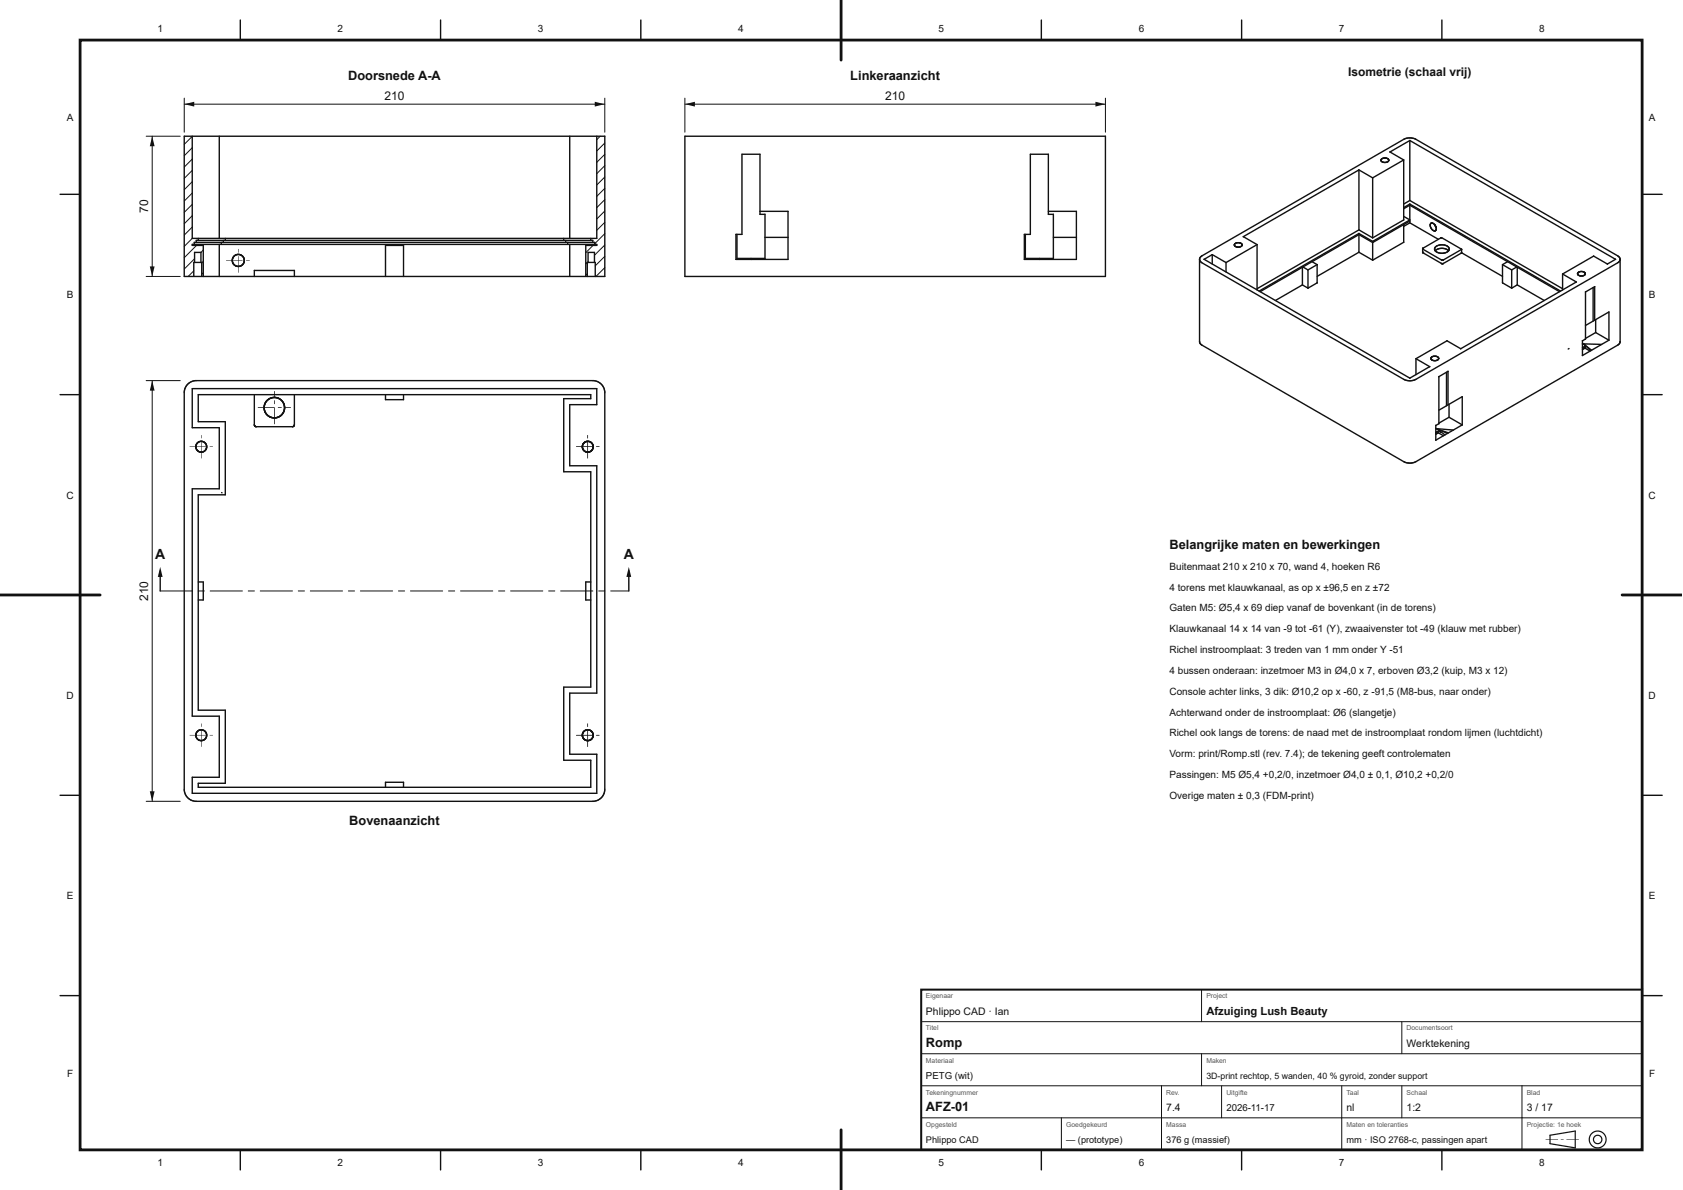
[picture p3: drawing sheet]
<svg xmlns="http://www.w3.org/2000/svg" width="420mm" height="297mm" viewBox="0 0 420 297" stroke-linecap="round" stroke-linejoin="round" font-family="sans-serif">
<g fill="none" stroke="#111" stroke-width=".35">
<path d="M46 34h105v35h-105zM48 34v25.5h101v-25.5M54.7 34v25.5M142.2 34v25.5M49.5 59.5v.5M56.2 59.5v.5M140.7 59.5v.5M147.5 59.5v.5M48.4 69v-3.5h2v3.5M48.5 61v-.5h100v.5M48.6 65.5v-2.5h1.6v2.5M49 60.5v-.5h99v.5"/>
<path d="M50.7 69v-7.7h-2.7v-.3h101v.3h-2.8v7.7M54.7 61v8M55.2 60.5v.5M55.7 60v.5M63.5 69v-1.5h10v1.5M96.2 69v-7.7h4.5v7.7M141.2 60v.5M141.7 60.5v.5M142.2 61v8M146.6 69v-3.5h2v3.5M146.8 65.5v-2.5h1.6v2.5"/>
<circle cx="59.5" cy="65" r="1.5"/>
</g>
<g fill="#111">
<path d="M56.5 65h4.1zM61.5 65h.9z"/>
<path d="M59.5 64v4.1zM59.5 62.2v.9z"/>
</g>
<g fill="none" stroke="#111" stroke-width=".25">
<path d="M48 39.7l-2 2M48 36.9l-2 2M48 34l-2 2M149.9 34l-.9 .9M151 38.5l-2 2M151 35.7l-2 2M48 59.5l-2 2M48 56.7l-2 2M48 53.8l-2 2M48 51l-2 2M48 48.2l-2 2M48 45.4l-2 2"/>
<path d="M48 42.5l-2 2M151 58.3l-2.5 2.5M151 55.5l-2 2M151 52.7l-2 2M151 49.8l-2 2M151 47l-2 2M151 44.2l-2 2M151 41.4l-2 2M48.4 67.6l-1.4 1.4M48.6 64.6l-2.6 2.6M49.1 61.3l-3.1 3M50.7 68.1l-.3 .3"/>
<path d="M50.7 65.2l-.3 .4M50.7 62.4l-.6 .6M146.6 68.4l-.4 .3M146.8 65.3l-.6 .6M148.1 61.3l-1.9 1.8M151 66.8l-2.2 2.2M151 64l-2.4 2.4M151 61.2l-2.6 2.5"/>
</g>
<g fill="none" stroke="#111" stroke-width=".35">
<path d="M46.9 95.9a3 3 0 0 1 2.1-.9h99a3 3 0 0 1 3 3v99a3 3 0 0 1-3 3h-99a3 3 0 0 1-3-3v-99a3 3 0 0 1 .9-2.1zM48 97h101v4h-6.8v15.2h6.8v56.8h-6.8v15.2h6.8v9.8h-101v-4h6.7v-15.3h-6.7v-56.7h6.7v-15.3h-6.7zM49.5 98.5h98v1h-6.8v18.2h6.8v53.8h-6.8v18.2h6.8v6.8h-98v-1h6.7v-18.3h-6.7v-53.7h6.7v-18.3h-6.7zM63.5 98.5v7.6M73.5 98.5v7.6M96.2 98.5v1.2h4.5v-1.2M51.6 111.8h.1M63.5 106.1l.2 .3M63.5 106.2h.1M63.8 106.4v.1M73.5 106.2h-.1M73.5 106.1l-.5 .4-9.3-.1"/>
<path d="M148.1 111.7h.1M55.3 122.9l.1 .1M49.5 145.2h1.2v4.5h-1.2M147.5 145.2h-1.3v4.5h1.3M96.2 196.5v-1.3h4.5v1.3M145.4 183.8h.1M148 183.9h.1"/>
<circle cx="50.2" cy="111.5" r="1.35"/>
<circle cx="68.5" cy="101.8" r="2.55"/>
<circle cx="146.7" cy="111.5" r="1.35"/>
<circle cx="50.2" cy="183.5" r="1.35"/>
<circle cx="146.7" cy="183.5" r="1.35"/>
</g>
<g fill="#111">
<path d="M143.9 111.5h4.1zM148.9 111.5h.8z"/>
<path d="M146.7 110.3v4.1zM146.7 108.6v.8z"/>
</g>
<circle cx="68.5" cy="101.7" r="2.55" fill="none" stroke="#111" stroke-width=".35"/>
<g fill="#111">
<path d="M64.4 101.7h4.1zM69.4 101.7h.9zM71.2 101.7h1.4z"/>
<path d="M68.5 101.8v4.1zM68.5 100v.9zM68.5 97.7v1.4z"/>
</g>
<circle cx="50.2" cy="111.5" r="1.35" fill="none" stroke="#111" stroke-width=".35"/>
<g fill="#111">
<path d="M47.4 111.5h4.1zM52.4 111.5h.8z"/>
<path d="M50.2 110.3v4.1zM50.2 108.6v.8z"/>
</g>
<circle cx="50.2" cy="183.5" r="1.35" fill="none" stroke="#111" stroke-width=".35"/>
<g fill="#111">
<path d="M47.4 183.5h4.1zM52.4 183.5h.8z"/>
<path d="M50.2 182.3v4.1zM50.2 180.6v.8z"/>
</g>
<circle cx="146.7" cy="111.5" r="1.35" fill="none" stroke="#111" stroke-width=".35"/>
<g fill="#111">
<path d="M143.9 111.5h4.1zM148.9 111.5h.8z"/>
<path d="M146.7 110.3v4.1zM146.7 108.6v.8z"/>
</g>
<circle cx="68.5" cy="101.7" r="2.55" fill="none" stroke="#111" stroke-width=".35"/>
<g fill="#111">
<path d="M64.4 101.7h4.1zM69.4 101.7h.9zM71.2 101.7h1.4z"/>
<path d="M68.5 101.8v4.1zM68.5 100v.9zM68.5 97.7v1.4z"/>
</g>
<circle cx="146.7" cy="183.5" r="1.35" fill="none" stroke="#111" stroke-width=".35"/>
<g fill="#111">
<path d="M143.9 183.5h4.1zM148.9 183.5h.8z"/>
<path d="M146.7 182.3v4.1zM146.7 180.6v.8z"/>
</g>
<circle cx="146.7" cy="183.5" r="1.35" fill="none" stroke="#111" stroke-width=".35"/>
<g fill="#111">
<path d="M143.9 183.5h4.1zM148.9 183.5h.8z"/>
<path d="M146.7 182.3v4.1zM146.7 180.6v.8z"/>
</g>
<path d="M171 34h105v35h-105zM189.7 52.8h7v12h-13v-6.3h1.5v-20h4.5v15h1.3M191 53.5v11h-7v-6M191 59.3h5.7M261.7 52.8h7v12h-13v-6.3h1.5v-20h4.5v15h1.3M263 53.5v11h-7v-6M263 59.3h5.7M187.5 64.5v.3M259.5 64.5v.3" fill="none" stroke="#111" stroke-width=".35"/>
<path d="M46 24.5v8.5M46 26h105M151 24.5v8.5" fill="none" stroke="#111" stroke-width=".25"/>
<g fill="#111">
<path d="M46 26l2.5-.6v1.2z"/>
<path d="M148.5 25.4l2.5 .6-2.5 .6z"/>
</g>
<path d="M36.5 34h8.5M38 34v35M36.5 69h8.5" fill="none" stroke="#111" stroke-width=".25"/>
<g fill="#111">
<path d="M37.4 66.5h1.2l-.6 2.5z"/>
<path d="M38 34l.6 2.5h-1.2z"/>
</g>
<path d="M36.5 95h8.5M38 95v105M36.5 200h8.5" fill="none" stroke="#111" stroke-width=".25"/>
<g fill="#111">
<path d="M37.4 197.5h1.2l-.6 2.5z"/>
<path d="M38 95l.6 2.5h-1.2z"/>
</g>
<path d="M171 24.5v8.5M171 26h105M276 24.5v8.5" fill="none" stroke="#111" stroke-width=".25"/>
<g fill="#111">
<path d="M171 26l2.5-.6v1.2z"/>
<path d="M273.5 25.4l2.5 .6-2.5 .6z"/>
<path d="M39.9 147.4l8.2 .1-8.1 .1zM49.4 147.4l1.7 .1-1.6 .1zM52.4 147.4l8.2 .1-8.1 .1zM61.9 147.4l1.7 .1-1.6 .1zM64.9 147.4l8.2 .1-8.1 .1zM74.4 147.4l1.7 .1-1.6 .1zM77.4 147.4l8.2 .1-8.1 .1zM86.9 147.4l1.7 .1-1.6 .1zM89.9 147.4l8.2 .1-8.1 .1zM99.4 147.4l1.7 .1-1.6 .1zM102.4 147.4l8.2 .1-8.1 .1zM111.9 147.4l1.7 .1-1.6 .1zM114.9 147.4l8.2 .1-8.1 .1zM124.4 147.4l1.7 .1-1.6 .1zM127.4 147.4l8.2 .1-8.1 .1zM136.9 147.4l1.7 .1-1.6 .1zM139.9 147.4l8.2 .1-8.1 .1zM149.4 147.4l1.7 .1-1.6 .1zM152.4 147.4l4.7 .1-4.6 .1z"/>
</g>
<path d="M40 142.5v5" fill="none" stroke="#111" stroke-width=".35"/>
<path d="M40 141.5l.6 2.5h-1.2z" fill="#111"/>
<path d="M157 142.5v5" fill="none" stroke="#111" stroke-width=".35"/>
<path d="M157 141.5l.6 2.5h-1.2z" fill="#111"/>
<path d="M299.5 85.3l.2 .4 .4 .5 50.4 29a3.3 3.3 0 0 0 3 0l50.4-29 .4-.5 .2-.4M299.5 85.3h.1M404.5 85.3h.1" fill="none" stroke="#111" stroke-width=".35"/>
<circle cx="355.2" cy="63" r=".17" fill="#111"/>
<g fill="none" stroke="#111" stroke-width=".35">
<path d="M60 5v5M110 5v5M160 5v5M210 5v5M260 5v5M310 5v5M360 5v5M347 37.9l3.5 2M347 37.9v.1M350.5 39.9l-7.8 4.5M350.5 39.9v15M352 35.1l51.4 29.6"/>
<path d="M352 35.1l-5 2.8M352 35.1v14.9M15 48.5h5M310.4 59.1l3.5 2M310.4 59.1h.1M339.3 42.4l3.4 2M339.3 57.4l3.4 2M339.3 58.3l3.4 2M339.3 42.4l-28.9 16.7M339.3 57.4l-25.4 14.7M339.3 58.3l-24.9 14.3M339.3 42.4v15"/>
<path d="M339.3 58.3v4.7M342.7 44.4v15M345 40.3a.65 .65 0 0 1 .1-.8 .65 .65 0 0 1 .8-.1 .59 .59 0 0 1 .6 .2 .59 .59 0 0 1 .1 .7M345 40.3v.1M345 40.4a1.49 1.49 0 0 0 1.5 0M346.6 40.3l-.1 .1M350.5 54.9h.1M350.5 52.1l1.5-.9 37.4 21.6M350.5 54.9l-7.8 4.5M350.5 54l1.5 .9-9.3 5.4M350.5 56.1v4.4M352 55.2h.1"/>
<path d="M352 50l38.1 22.1M352 50.9l37.6 21.7M352 55.6l7.1 4.1M352 55.2l-9.3 5.3-3.4-1.9-24.7 14.2M352 50l-1.5 .9M352 50.9l-1.5 .9M352 55.6l-1.5 .9M352 50.9v4.7M357.3 55.8a1.27 1.27 0 0 0 1.1 1.8M357.3 55.8l.3-.1 .4 .2 .5 .7M357.3 55.7h.1M358.2 56.1l.3 .5"/>
<path d="M358.4 57.6h.1M358.5 56.6v.1M358.5 56.6l.1 .6-.2 .4M359.9 59.3l-4.6 2.6M359.9 59.3h.1M359.9 59.3l5 2.9M410 48.5h5M299.5 64.7l.2 .5 .4 .4 50.4 29.1a3.3 3.3 0 0 0 3 0l50.4-29.1 .4-.4 .2-.5M299.5 64.7l.2-.4 .4-.5 50.4-29a3.3 3.3 0 0 1 3 0l50.4 29 .4 .5 .2 .4M299.5 64.7v20.6M300.6 64.7l51.4 29.7M300.6 64.7h.1"/>
<path d="M302.7 63.6l3.4 1.9M302.7 63.6l-2.1 1.1M302.7 63.6v2.3M306.1 65.5v2.4M310.1 61v.1M310.1 61a1.09 1.09 0 0 0-1.9 .2 1.16 1.16 0 0 0 1.9-.1M310.1 61.1h.1M313.9 61.1l-7.8 4.4M313.9 61.1v11.3M325.2 71.1l1.4 .8M325.2 71.1l-6.8 3.9M325.2 66.7v4.4"/>
<path d="M325.3 66.6l1.3 .8M326.6 67.4v4.5M327.6 65.3l1.3 .8M328.8 70.6h.1M328.9 66.1l-2.3 1.3M328.9 70.6l-2.3 1.3M328.9 66.1v4.5M339.3 63l3.4 1.9M339.3 63l-10.4 6M342.7 60.3v4.6M350.5 60.5h.1M350.5 60.5l-7.8 4.4"/>
<path d="M355.2 62.1l.1 .1M355.3 63.1h.1M355.3 62v1.1M355.3 62.2h.1M355.3 63.1l4.6 2.7h.4M355.3 62.2l4.6 2.7h.4M355.3 61.9v.1M358.3 62.6a2.53 2.53 0 0 1 3.4 0M358.5 61.6a2.31 2.31 0 0 1 3.3 .5 1.93 1.93 0 0 1-2.8 .9l-.8-.6v-.4zM360 65.8h.1M360 64.9h.1M360.2 65.8h.1"/>
<path d="M360.2 64.9h.1M360.3 65.8h.1M360.3 64.9h.1M360.4 65.8h-.1M360.4 64.9h-.1M361.8 62.2h.1M364.8 63.2l-4.4 2.6M364.8 62.3l-4.5 2.6M364.9 63.2h-.1M364.9 62.3h-.1M364.9 63.1v.1M364.9 63.1h.1"/>
<path d="M364.9 62.2v.9M364.9 62.2v.1M364.9 63.1l10.2 5.9M375.1 66.1l2.3 1.3M375.1 70.6l2.3 1.3M375.1 66.1v4.5M375.1 70.6h.1M376.4 65.3l-1.3 .8M377.4 67.4v4.5M378.7 66.6l-1.3 .8M378.8 71.1l6.8 3.9M378.8 71.1l-1.4 .8"/>
<path d="M378.8 66.7v4.4M390.1 68.4l3.5 2M390.1 68.4v4M393.6 70.4l-28.9 16.6M393.6 70.4h.1M393.9 68.3v.1M393.9 68.3h.1M393.9 68.4h.1M395.6 68a1.18 1.18 0 0 0-1.7 .3M395.6 68l.1 .1M395.7 68.1a.7 .7 0 0 1-.2 .7 .7 .7 0 0 1-.9 .1l-.7-.5M395.8 72.9h.1"/>
<path d="M395.9 72.9v11.7M397.8 71.8v8.3M397.9 63.9l3.4 2M397.9 63.9l-7.8 4.5M397.9 63.9h.1M398.1 71.5v.1M398.1 71.6l-2.2 1.3M398.1 71.6v8.3M398.4 79.8v3.2M401.3 65.9h.1M403.4 64.7l-2.1 1.2M403.4 64.7h.1"/>
<path d="M404.5 64.7v20.6M15 98.5h5M352 94.4h.1M353.5 89.5l3.5 2M353.5 89.5v4M357 91.5l-5 2.9M357 91.5h.1M357.3 89.7h.1M359.2 89.3a1.1 1.1 0 0 0-1.9 .3v.1M359.2 89.3h.1M359.2 89.3a1.07 1.07 0 0 1-1.8 .4M359.2 94h.1"/>
<path d="M359.2 94v11.7M361.1 92.9v8.4M361.3 85.1l3.4 1.9M361.3 85.1l-7.8 4.4M361.3 85.1h.1M361.5 92.7h.1M361.5 92.7l-2.3 1.3M361.5 92.7v8.4M364.7 87h.1M391.7 87l-.2 .1M395.1 85v.1M395.1 88.7h.1"/>
<path d="M395.1 85.8h.1M395.1 86.8h.1M395.1 85.1v3.6M395.1 85.8l4.8 .2M395.1 85.8l2.3 1.6M395.5 86.6l-.4 .2M395.5 86.6l.2 .1M395.5 86.6h.1M395.6 86.1l1.6 1.4M395.7 86.1l.1 .4M395.7 86.9l1.3 .7M395.7 86.7l-.6 .4"/>
<path d="M395.7 86.9l-.6 .4M395.7 86.7v.2M395.8 86.5l-.2 .2M395.8 86.5h.1M395.8 84.6h.1M395.9 84.6l-.8 .5M395.9 81.2l5.8-3.3v7M398.4 83l3.3 1.9M398.4 83l-2.5 1.5M401.7 84.9l-6.6 3.8M410 98.5h5M358.5 106.2h.1"/>
<path d="M358.5 109.9h.1M358.5 106.2v3.7M358.7 107.9h-.2M358.8 107l2.6 1.2M358.8 107.8l-.1 .1M358.8 107.1l2 1.4M358.9 107.8h-.2M358.9 107.8l.2 .1M358.9 107.8l-.4 .3M359 107.8h.1M359 107.2l.6 .7M359.1 108l1.3 .8"/>
<path d="M359.1 107.7l-.1 .1M359.1 107.9l-.6 .3 .4-.4-.2 .3M359.1 108l-.6 .4M359.1 107.9v.1M359.1 107.3v.5M359.2 105.7h.1M359.2 105.7l-.7 .5M359.2 102.4l5.9-3.4v7M361.8 104.1l3.3 1.9M361.8 104.1l-2.6 1.5M361.8 100.9v3.2M362.8 107.3l-4.3-.3 3.1 1"/>
<path d="M365.1 106l-6.6 3.9M15 148.5h5M410 148.5h5M15 198.5h5M410 198.5h5M15 248.5h5M410 248.5h5M60 287v5M110 287v5M160 287v5M210 287v5M260 287v5"/>
<path d="M310 287v5M360 287v5"/>
</g>
<path d="M20 10h390v277h-390z" fill="none" stroke="#111" stroke-width=".7" stroke-linecap="butt"/>
<path d="M210 0v15M0 148.5h25M405 148.5h14.9M210 282v15" fill="none" stroke="#111" stroke-width=".7"/>
<path d="M230 247h180v40h-180z" fill="none" stroke="#111" stroke-width=".5"/>
<g fill="none" stroke="#111" stroke-width=".25">
<path d="M230 255h180M300 247v8M350 255v8M230 279h180M230 271h180M230 263h180M265 279v8M290 271v16M300 263v8M305 271v8M335 271v16M350 271v8"/>
<path d="M380 271v16"/>
</g>
<path d="M387 283.3l6.3-1v4.2l-6.3-1.1z" fill="none" stroke="#111" stroke-width=".3"/>
<path d="M385.9 284.3l3.1 .1zM389.7 284.3l.7 .1zM391.1 284.3l3.1 .1z" fill="#111"/>
<g fill="none" stroke="#111" stroke-width=".3">
<circle cx="398.9" cy="284.4" r="1.05"/>
<circle cx="398.9" cy="284.4" r="2.1"/>
</g>
<g font-size="3.5" fill="#111">
<text x="38.7" y="139.5">A</text>
<text x="155.7" y="139.5">A</text>
</g>
<g font-size="3.2" fill="#111">
<text x="86.9" y="20">Doorsnede A-A</text>
<text x="212.3" y="20">Linkeraanzicht</text>
<text x="292" y="137">Belangrijke maten en bewerkingen</text>
<text x="87.2" y="206">Bovenaanzicht</text>
<text x="231.2" y="261.4">Romp</text>
<text x="231.2" y="277.4">AFZ-01</text>
</g>
<g font-size="3" fill="#111">
<text x="336.6" y="19">Isometrie (schaal vrij)</text>
<text x="96" y="25">210</text>
<text x="221" y="25">210</text>
<text x="37" y="53.2" transform="rotate(-90 37 53.2)">70</text>
<text x="37" y="150" transform="rotate(-90 37 150)">210</text>
</g>
<text font-size="2.8" fill="#111" x="301.2" y="253.4">Afzuiging Lush Beauty</text>
<g font-size="2.6" fill="#111">
<text x="231.2" y="253.4">Phlippo CAD · Ian</text>
<text x="351.2" y="261.4">Werktekening</text>
<text x="291.2" y="277.4">7.4</text>
<text x="336.2" y="277.4">nl</text>
<text x="351.2" y="277.4">1:2</text>
<text x="381.2" y="277.4">3 / 17</text>
</g>
<g font-size="2.5" fill="#111">
<text x="39.3" y="8">1</text>
<text x="84.3" y="8">2</text>
<text x="134.3" y="8">3</text>
<text x="184.3" y="8">4</text>
<text x="234.3" y="8">5</text>
<text x="284.3" y="8">6</text>
<text x="334.3" y="8">7</text>
<text x="384.3" y="8">8</text>
<text x="16.7" y="30.2">A</text>
<text x="411.7" y="30.2">A</text>
<text x="16.7" y="74.5">B</text>
<text x="411.7" y="74.5">B</text>
<text x="16.6" y="124.5">C</text>
<text x="411.6" y="124.5">C</text>
<text x="292" y="142.2">Buitenmaat 210 x 210 x 70, wand 4, hoeken R6</text>
<text x="292" y="147.4">4 torens met klauwkanaal, as op x ±96,5 en z ±72</text>
<text x="292" y="152.6">Gaten M5: Ø5,4 x 69 diep vanaf de bovenkant (in de torens)</text>
<text x="292" y="157.8">Klauwkanaal 14 x 14 van -9 tot -61 (Y), zwaaivenster tot -49 (klauw met rubber)</text>
<text x="292" y="163">Richel instroomplaat: 3 treden van 1 mm onder Y -51</text>
<text x="292" y="168.2">4 bussen onderaan: inzetmoer M3 in Ø4,0 x 7, erboven Ø3,2 (kuip, M3 x 12)</text>
<text x="292" y="173.4">Console achter links, 3 dik: Ø10,2 op x -60, z -91,5 (M8-bus, naar onder)</text>
<text x="16.6" y="174.5">D</text>
<text x="292" y="178.6">Achterwand onder de instroomplaat: Ø6 (slangetje)</text>
<text x="411.6" y="174.5">D</text>
<text x="292" y="183.8">Richel ook langs de torens: de naad met de instroomplaat rondom lijmen (luchtdicht)</text>
<text x="292" y="189">Vorm: print/Romp.stl (rev. 7.4); de tekening geeft controlematen</text>
<text x="292" y="194.2">Passingen: M5 Ø5,4 +0,2/0, inzetmoer Ø4,0 ± 0,1, Ø10,2 +0,2/0</text>
<text x="292" y="199.4">Overige maten ± 0,3 (FDM-print)</text>
<text x="16.7" y="224.5">E</text>
<text x="411.7" y="224.5">E</text>
<text x="16.7" y="268.7">F</text>
<text x="411.7" y="268.7">F</text>
<text x="39.3" y="291">1</text>
<text x="84.3" y="291">2</text>
<text x="134.3" y="291">3</text>
<text x="184.3" y="291">4</text>
<text x="234.3" y="291">5</text>
<text x="284.3" y="291">6</text>
<text x="334.3" y="291">7</text>
<text x="384.3" y="291">8</text>
</g>
<g font-size="2.4" fill="#111">
<text x="231.2" y="269.4">PETG (wit)</text>
<text x="306.2" y="277.4">2026-11-17</text>
</g>
<g font-size="2.3" fill="#111">
<text x="231.2" y="285.4">Phlippo CAD</text>
<text x="266.2" y="285.4">— (prototype)</text>
<text x="291.2" y="285.4">376 g (massief)</text>
<text x="336.2" y="285.4">mm · ISO 2768-c, passingen apart</text>
</g>
<text font-size="2.2" fill="#111" x="301.2" y="269.4">3D-print rechtop, 5 wanden, 40 % gyroid, zonder support</text>
<g font-size="1.7" fill="#555">
<text x="231.2" y="249.2">Eigenaar</text>
<text x="301.2" y="249.2">Project</text>
<text x="231.2" y="257.2">Titel</text>
<text x="351.2" y="257.2">Documentsoort</text>
<text x="231.2" y="265.2">Materiaal</text>
<text x="301.2" y="265.2">Maken</text>
<text x="231.2" y="273.2">Tekeningnummer</text>
<text x="291.2" y="273.2">Rev.</text>
<text x="306.2" y="273.2">Uitgifte</text>
<text x="336.2" y="273.2">Taal</text>
<text x="351.2" y="273.2">Schaal</text>
<text x="381.2" y="273.2">Blad</text>
<text x="231.2" y="281.2">Opgesteld</text>
<text x="266.2" y="281.2">Goedgekeurd</text>
<text x="291.2" y="281.2">Massa</text>
<text x="336.2" y="281.2">Maten en toleranties</text>
<text x="381.2" y="281.2">Projectie: 1e hoek</text>
</g>
</svg>
